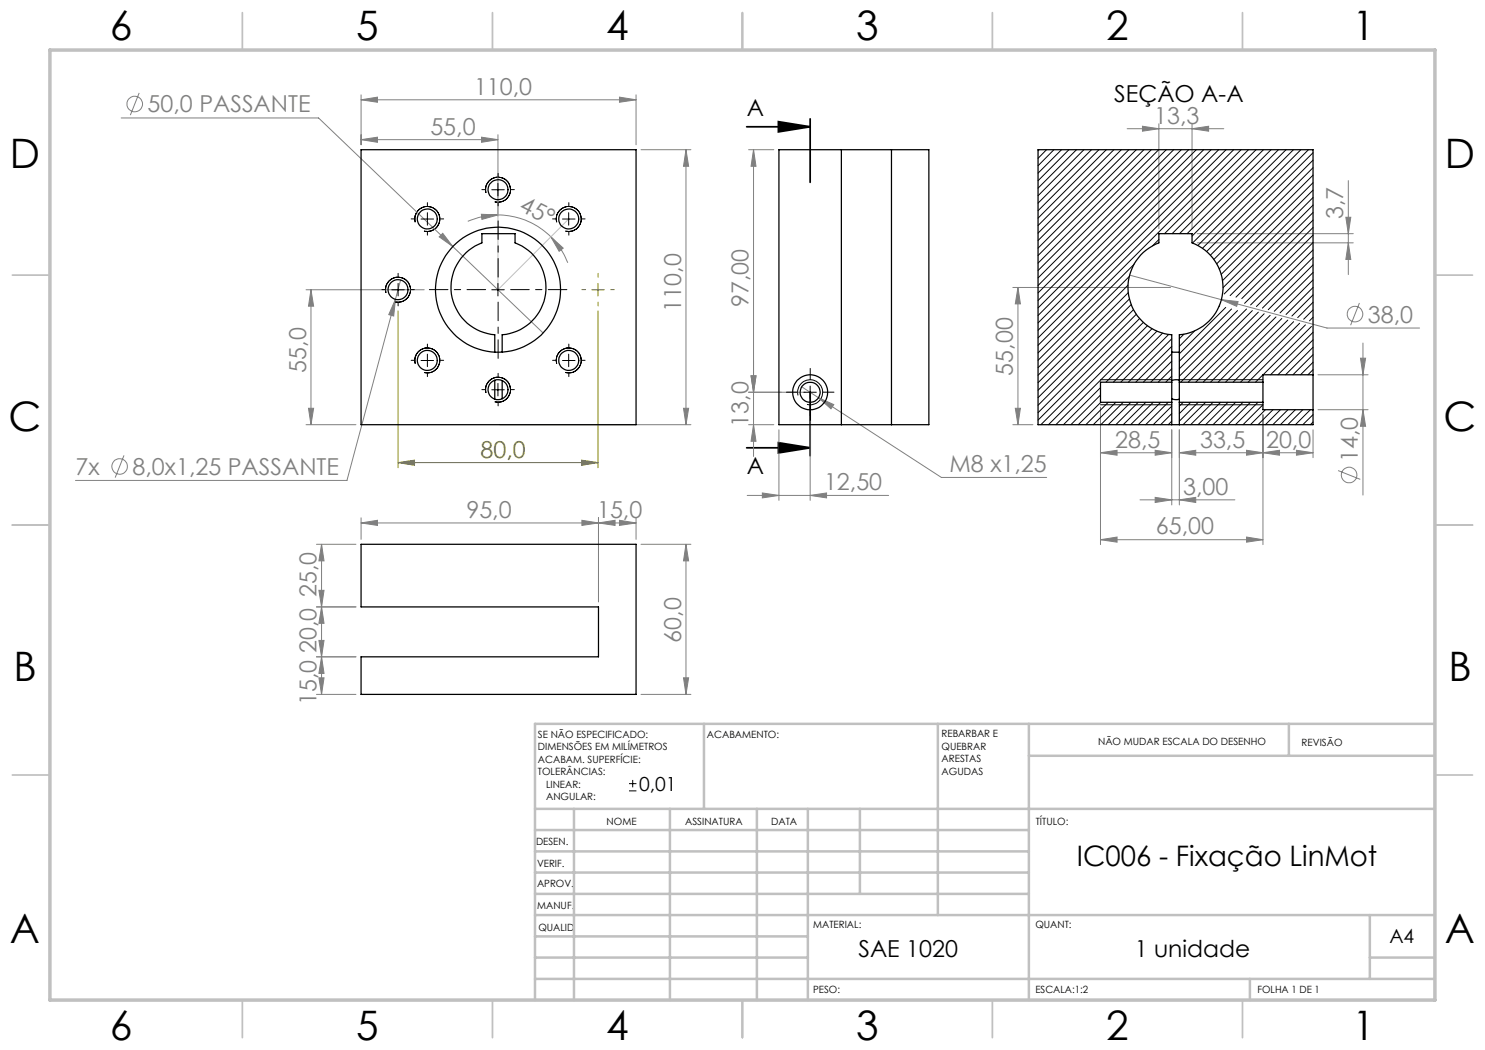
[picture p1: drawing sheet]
<svg xmlns="http://www.w3.org/2000/svg" width="297mm" height="210mm" viewBox="0 0 297 210" stroke-linecap="round" stroke-linejoin="round" font-family="sans-serif">
<g fill="none" stroke="#808080" stroke-width=".2">
<path d="M27.8 18.6l-1.7 4.4M72.2 20l3.3-.6v1.1zM72.2 19v10M72.2 20h55M123.9 19.4l3.3 .6-3.3 .5zM127.2 19v10M24.2 23.6h39.5l44.9 43M72.2 27.9l3.3-.5v1.1zM72.2 27.9h27.4M96.3 27.4l3.3 .5-3.3 .6zM99.6 26.9v16.3M128.2 29.9h10"/>
<path d="M137.2 29.9l.5 3.4h-1zM137.2 29.9v55M149.7 29.9h5.1M150.7 29.9v61.4M150.7 29.9l.5 3.4h-1zM225.4 25.7h19.4M228.5 25.3l3.3 .4-3.3 .5zM231.8 24.8v20.9M238.4 25.7l3.3-.4v.9zM238.4 24.8v20.9M269.7 36.1v18.8M61.2 58h23.6"/>
<path d="M62.2 58l.5 3.2h-1zM62.2 58v26.9M79.1 59.9l-.4 3.3-.9-.3zM80.1 56l-10.7 40.1h-54.3M87.8 47.4l.7-.7 2.1 2.6zM96.3 42.9l3.3 .1-3.2 .9zM99.6 43a14.9 14.9 0 0 1 10.6 4.4M99.6 43a15.9 15.9 0 0 0-6 1.3M110.2 47.4l2.4 2.2-.8 .7zM110.2 47.4a15.5 15.5 0 0 1 3.4 5.2M202.6 57.5h31.5M203.6 57.5l.5 3.3h-1z"/>
<path d="M203.6 57.5v27.4M225.9 55l18.4 4.9M239.4 48.6h31.3M239.4 46.7h31.3M244.3 59.9l3.3 .4-.3 1zM244.3 59.9l21.1 5.7h18.5M269.2 43.5h1l-.5 3.2zM269.7 48.6l.5 3.3h-1zM149.7 78.4h11.3M150.2 75.2h1l-.5 3.2zM160.3 77.4l3.4 2.1M163.7 79.5l3.1 1.4-.6 .9z"/>
<path d="M163.7 79.5l24.6 16h21M263.6 75h10M271.9 60.6l-1.8 4.4M272.1 71.6h1l-.5 3.4zM272.6 68.6v30.4M24.8 91.1l-1.8 4.4M61.2 84.9h10M61.7 81.7h1l-.5 3.2zM99.9 84.9h38.3M136.7 81.7h1l-.5 3.2zM149.4 99.1h28.3M149.7 84.9h5.1"/>
<path d="M150.7 84.9l.5 3.4h-1zM152.5 98.6l3.3 .5-3.3 .5zM155.8 86v14.1M162 99.1l3.3-.5v1zM162 84.2v15.9M202.6 84.9h4M203.1 81.7h1l-.5 3.2zM220.1 90.5l3.3-.4v.9zM220.1 81.4v27.5M220.1 90.5h14.3M228 100h19M231 99.5l3.4 .5-3.4 .5z"/>
<path d="M231 90.1l3.4 .4-3.4 .5zM234.4 86v15M235.9 100l3.2-.5v1zM235.9 90.5l3.2-.4v.9zM235.9 90.5h26.7M235.9 86v15M249.3 90.1l3.3 .4-3.3 .5zM252.6 90.5l3.3-.4v.9zM252.6 83v25.9M259.3 90.1l3.3 .4-3.3 .5zM262.6 86v5.5M263.6 81.9h10"/>
<path d="M267.6 94.1l4.5 1.8M272.6 81.9l.5 3.4h-1zM63.3 108.9h7.9M63.8 118.1h1l-.5 3.3zM64.3 108.9v30M64.3 108.9l.5 3.3h-1zM72.2 104.6l3.3-.5v1zM72.2 103.6v4.3M72.2 104.6h55M116.4 104.1l3.3 .5-3.3 .5zM119.7 104.6l3.3-.5v1zM119.7 103.6v16.8"/>
<path d="M123.9 104.1l3.3 .5-3.3 .5zM127.2 103.6v4.3M128.2 108.9h10M137.2 108.9v30M137.2 108.9l.5 3.3h-1zM220.1 107.9l3.3-.5v1zM220.1 107.9h32.5M249.3 107.4l3.3 .5-3.3 .5zM63.3 131.4h7.9M63.3 121.4h7.9M63.3 138.9h7.9M63.8 128.1h1l-.5 3.3z"/>
<path d="M63.8 135.6h1l-.5 3.3zM64.3 121.4l.5 3.3h-1zM64.3 131.4l.5 3.3h-1zM128.2 138.9h10M136.7 135.6h1l-.5 3.3z"/>
<circle cx="27" cy="20.8" r="1.55"/>
<circle cx="271" cy="62.8" r="1.55"/>
<circle cx="23.9" cy="93.3" r="1.55"/>
<circle cx="269.8" cy="95" r="1.55"/>
</g>
<g fill="none" stroke="#000" stroke-width=".2">
<path d="M97.2 38.6a2.5 2.5 0 0 1 2.2-3.2 2.5 2.5 0 0 1 2.7 2.8 2.5 2.5 0 0 1-3.1 2.1M98.4 38h2.5M99.6 36.7v2.5M77.2 58.6a2.5 2.5 0 0 1 2.2-3.2 2.5 2.5 0 0 1 2.7 2.8 2.5 2.5 0 0 1-3.1 2.2M78.4 58h2.5M79.6 56.7v2.5M83 44.4a2.5 2.5 0 0 1 2.2-3.1 2.5 2.5 0 0 1 2.7 2.7 2.5 2.5 0 0 1-3.1 2.2M84.2 43.8h2.5M85.5 42.5v2.5M98.4 58h2.5M99.6 56.7v2.5M111.3 44.4a2.49 2.49 0 0 1 2.2-3.1 2.49 2.49 0 0 1 2.7 2.7 2.49 2.49 0 0 1-3.1 2.2"/>
<path d="M112.5 43.8h2.5M113.7 42.5v2.5M83 72.7a2.51 2.51 0 0 1 2.2-3.1 2.51 2.51 0 0 1 2.8 2.7 2.51 2.51 0 0 1-3.2 2.2M84.2 72.1h2.5M85.5 70.8v2.5M97.2 78.6a2.5 2.5 0 0 1 2.2-3.1 2.5 2.5 0 0 1 2.7 2.7 2.5 2.5 0 0 1-3.1 2.2M98.4 78h2.5M99.6 76.7v2.5M111.3 72.7a2.5 2.5 0 0 1 2.2-3.1 2.5 2.5 0 0 1 2.7 2.7 2.5 2.5 0 0 1-3.1 2.2M112.5 72.1h2.5M113.7 70.8v2.5M159.6 79.1a2.51 2.51 0 0 1 2.2-3.1 2.51 2.51 0 0 1 2.7 2.7 2.51 2.51 0 0 1-3.1 2.2"/>
<path d="M160.8 78.4h2.5M162 77.2v2.5M220.1 75.9h14.3M235.9 75.9h16.7M220.1 81h14.3M235.9 81h16.7M125.8 158.2h1.5M125.8 156.7h1.5M126.5 156v1.5"/>
</g>
<path d="M149.3 25.4h12.7M155.7 24.3l6.3 1.1-6.3 1zM162 23.8v12.7M162 78.4v12.7M149.3 89.6h12.7M155.7 88.5l6.3 1.1-6.3 1z" fill="none" stroke="#000" stroke-width=".35"/>
<path d="M118.4 58h2.5M119.6 56.7v2.5M79.6 62.2v31.3M119.6 62.2v31.3M79.6 92.5l3.3-.5v1.1zM79.6 92.5h40M116.3 92l3.3 .5-3.3 .6z" fill="none" stroke="#808000" stroke-width=".2"/>
<path d="M99.6 38v20l14.1-14.2" fill="none" stroke="#c0c0c0" stroke-width=".2"/>
<g fill="none" stroke="#c0c0c0" stroke-width=".35">
<path d="M48.5 2.5v7.5M98.5 2.5v7.5M148.5 2.5v7.5M198.5 2.5v7.5M248.5 2.5v7.5M2.5 55h7.5M287 55h7.5M2.5 105h7.5M287 105h7.5M2.5 155h7.5M287 155h7.5M48.5 200v7.5"/>
<path d="M98.5 200v7.5M148.5 200v7.5M198.5 200v7.5M248.5 200v7.5"/>
</g>
<g fill="none" stroke="#c0c0c0" stroke-width=".5">
<path d="M140.8 144.8v17M187.6 144.8v38.2M205.8 144.8v55.2M205.8 151.2h81.2M257.8 144.8v6.4M287 144.8h-180v55.2M107 161.8h180M107 178.8h98.8M107 174.5h98.8M107 170.3h98.8M107 166h98.8M114.8 161.8v38.2"/>
<path d="M134 161.8v38.2M151.4 161.8v38.2M161.6 161.8v38.2M172 161.8v17M107 195.8h180M107 191.5h54.6M107 187.3h54.6M107 183h180M250 195.8v4.2M274 191.5h13M274 183v12.8"/>
</g>
<path d="M10 10h277v190h-277z" fill="none" stroke="#c0c0c0" stroke-width=".7"/>
<path d="M97.1 57.9h-11.2M99.6 55.4v-11.2M102.1 57.9h11.3M99.6 60.4v11.3" fill="none" stroke="#000" stroke-width=".2" stroke-dasharray="15.2 1.3 1.3 1.3" stroke-dashoffset="11.5"/>
<g fill="none" stroke="#000" stroke-width=".2" stroke-dasharray="15.2 1.3 1.3 1.3">
<path d="M97.1 37.9h-.7M99.6 35.4v-.7M102.1 37.9h.8M77.1 57.9h-.7M79.6 55.4v-.7M82.1 57.9h.8M83 43.8h-.8M85.5 41.3v-.8M85.5 46.3v.7M88 43.8h.7M99.6 40.4v.8M111.3 43.8h-.8"/>
<path d="M113.8 41.3v-.8M113.8 46.3v.7M116.3 43.8h.7M79.6 60.4v.8M83 72.1h-.8M85.5 69.6v-.8M85.5 74.6v.7M88 72.1h.7M97.1 77.9h-.7M99.6 75.4v-.7M102.1 77.9h.8M111.3 72.1h-.8"/>
<path d="M113.8 69.6v-.8M113.8 74.6v.7M116.3 72.1h.7M159.5 78.4h-2.2M162 75.9v-2.2M164.5 78.4h2.3M99.6 80.4v.8M162 80.9v2.3"/>
</g>
<path d="M117.1 57.9h-.7M119.6 55.4v-.7M122.1 57.9h.8M119.6 60.4v.8" fill="none" stroke="#808000" stroke-width=".2" stroke-dasharray="15.2 1.3 1.3 1.3"/>
<path d="M155.7 24.3l6.3 1.1-6.3 1zM155.7 88.5l6.3 1.1-6.3 1z" fill="#000"/>
<path d="M110.2 47.4l2.4 2.2-.8 .7zM96.3 42.9l3.3 .1-3.2 .9z" fill="#808080"/>
<path d="M79.6 92.5l3.3-.5v1.1zM116.3 92l3.3 .5-3.3 .6z" fill="#808000"/>
<g fill="#808080">
<path d="M238.4 25.7l3.3-.4v.9zM228.5 25.3l3.3 .4-3.3 .5z"/>
<path d="M88.5 46.7l-.7 .7 2.8 1.9zM79.1 59.9l-1.3 3 .9 .3zM163.7 79.5l2.5 2.3 .6-.9zM72.2 104.6l3.3-.5v1zM116.4 104.1l3.3 .5-3.3 .5zM119.7 104.6l3.3-.5v1zM123.9 104.1l3.3 .5-3.3 .5zM244.3 59.9l3 1.4 .3-1zM220.1 107.9l3.3-.5v1zM249.3 107.4l3.3 .5-3.3 .5z"/>
<path d="M220.1 90.5l3.3-.4v.9zM231 90.1l3.4 .4-3.4 .5z"/>
<path d="M231 99.5l3.4 .5-3.4 .5zM235.9 100l3.2-.5v1z"/>
<path d="M123.9 19.4l3.3 .6-3.3 .5zM72.2 20l3.3-.6v1.1zM96.3 27.4l3.3 .5-3.3 .6zM72.2 27.9l3.3-.5v1.1z"/>
<path d="M269.7 48.6l.5 3.3h-1zM269.2 43.5h1l-.5 3.2z"/>
<path d="M63.8 128.1h1l-.5 3.3zM64.3 121.4l.5 3.3h-1z"/>
<path d="M150.2 75.2h1l-.5 3.2zM150.7 29.9l.5 3.4h-1zM136.7 135.6h1l-.5 3.3zM137.2 108.9l.5 3.3h-1zM63.8 118.1h1l-.5 3.3zM64.3 108.9l.5 3.3h-1zM63.8 135.6h1l-.5 3.3zM64.3 131.4l.5 3.3h-1z"/>
<path d="M137.2 29.9l.5 3.4h-1zM136.7 81.7h1l-.5 3.2zM62.2 58l.5 3.2h-1zM61.7 81.7h1l-.5 3.2zM150.2 75.2h1l-.5 3.2zM150.7 84.9l.5 3.4h-1zM272.1 71.6h1l-.5 3.4zM272.6 81.9l.5 3.4h-1zM203.6 57.5l.5 3.3h-1zM203.1 81.7h1l-.5 3.2z"/>
<path d="M152.5 98.6l3.3 .5-3.3 .5zM162 99.1l3.3-.5v1zM235.9 90.5l3.2-.4v.9zM249.3 90.1l3.3 .4-3.3 .5zM252.6 90.5l3.3-.4v.9zM259.3 90.1l3.3 .4-3.3 .5z"/>
</g>
<g fill="none" stroke="#000" stroke-width=".25">
<path d="M72.2 29.9h55v55h-55zM155.8 29.9h30v55h-30zM168.3 29.9v55M178.3 29.9v55M99 76.1v3.7M100.4 70.4v-3.5a9.5 9.5 0 0 0 8.7-8.1 9.5 9.5 0 0 0-6.1-10.2v-1.9h-6.6v1.9a9.5 9.5 0 0 0-6.1 10.2 9.5 9.5 0 0 0 8.7 8.1v3.5M100.4 76.1v3.7M234.4 76.4v-9.5a9.5 9.5 0 0 1-8.7-8.1 9.5 9.5 0 0 1 6.1-10.2v-1.9h6.6v1.9a9.5 9.5 0 0 1 6.1 10.2 9.5 9.5 0 0 1-8.6 8.1v9.5M234.4 76.4v4.1M234.4 70.4h1.5M234.4 79.8l.7 .1 .8-.1M234.4 76.4h-14.3v4.1h14.3"/>
<path d="M235.9 76.4v4.1M235.9 76.1l-.8-.2-.7 .2M235.9 76.4h16.7M252.6 76.4v4.1M262.6 75v6.9M262.6 75v-45.1h-55v55h55v-3M262.6 75h-10v1.4M234.4 80.5v4.4M235.9 80.5h16.7M235.9 80.5v4.4M252.6 80.5v1.4h10M72.2 108.9h55v30h-55v-7.5h47.5v-10h-47.5z"/>
<circle cx="99.6" cy="37.9" r="1.99"/>
<circle cx="79.6" cy="57.9" r="1.99"/>
<circle cx="85.5" cy="43.8" r="1.99"/>
<circle cx="99.6" cy="58" r="12.5"/>
<circle cx="113.8" cy="43.8" r="1.99"/>
<circle cx="85.5" cy="72.1" r="1.99"/>
<circle cx="99.6" cy="77.9" r="1.99"/>
<circle cx="113.8" cy="72.1" r="1.99"/>
<circle cx="162" cy="78.5" r="2"/>
<circle cx="162" cy="78.4" r="3.5"/>
</g>
<g fill="none" stroke="#000" stroke-width=".2">
<path d="M207.8 29.9l-.2 .3M209.3 29.9l-1.7 1.8M210.8 29.9l-3.2 3.3M212.3 29.9l-4.7 4.7M213.8 29.9l-6.2 6.3M215.3 29.9l-7.7 7.7M216.8 29.9l-9.2 9.2M218.3 29.9l-10.7 10.7M219.8 29.9l-12.2 12.2M221.3 29.9l-13.7 13.7M222.8 29.9l-15.2 15.2M224.3 29.9l-16.7 16.7"/>
<path d="M225.8 29.9l-18.2 18.2M227.3 29.9l-19.7 19.7M228.8 29.9l-21.2 21.2M230.3 29.9l-22.7 22.7M231.7 29.9l-24.1 24.2M233.3 29.9l-25.7 25.7M234.7 29.9l-27.1 27.2M236.3 29.9l-28.7 28.7M237.7 29.9l-30.1 30.2M239.3 29.9l-31.7 31.7M240.7 29.9l-33.1 33.2M242.2 29.9l-34.6 34.7"/>
<path d="M243.7 29.9l-36.1 36.2M245.2 29.9l-37.6 37.7M246.7 29.9l-39.1 39.2M248.2 29.9l-40.6 40.7M249.7 29.9l-16.8 16.8M251.2 29.9l-16.8 16.8M252.7 29.9l-16.8 16.8M254.2 29.9l-16.8 16.8M255.7 29.9l-17.3 17.3M257.2 29.9l-18.7 18.7M258.7 29.9l-19.1 19.2M260.2 29.9l-19.7 19.8"/>
<path d="M261.7 29.9l-20.4 20.4M262.6 30.5l-20.5 20.5M262.6 32l-19.8 19.9M262.6 33.5l-19.3 19.3M262.6 35l-18.8 18.8M262.6 36.5l-18.4 18.4M262.6 38l-18.1 18.1M262.6 39.5l-18 18M225.6 57l-18 18.1M225.7 58.5l-18.1 18M225.8 55.3l-18.2 18.2M225.9 59.8l-18.3 18.3"/>
<path d="M226.8 52.9l-19.2 19.2M231.8 47.9l-1.3 1.3M262.6 54.5l-7.8 7.8M262.6 56l-6.6 6.6M262.6 57.5l-5.4 5.4M262.6 41l-17.8 17.8M262.6 44l-15.4 15.4M262.6 45.5l-14.2 14.2M262.6 47l-13.7 13.7M262.6 48.5l-12.5 12.5M262.6 50l-11.3 11.3M262.6 53l-9 8.9"/>
<path d="M262.6 59l-4.2 4.2M262.6 42.5l-16.6 16.6M262.6 51.5l-10.1 10.1M220.1 77.5l-7.4 7.4M220.1 79l-5.9 5.9M226.2 60.9l-18.6 18.6M226.7 61.9l-19.1 19.2M227.3 62.9l-19.7 19.6M227.9 63.7l-20.3 20.3M228.7 64.5l-20.5 20.4M229.5 65.1l-19.8 19.8M230.4 65.7l-19.2 19.2"/>
<path d="M231.4 66.2l-10.2 10.2M232.5 66.6l-9.8 9.8M233.8 66.9l-9.6 9.5M234.4 67.8l-8.7 8.6M234.4 69.3l-7.2 7.1M234.4 70.8l-5.7 5.6M234.4 72.2l-4.2 4.2M234.4 73.8l-2.8 2.6M234.4 75.2l-1.2 1.2M236.8 66.8l-.9 1M238.9 66.2l-3 3.1M243.9 61.2l-.1 .1"/>
<path d="M245.1 61.5l-9.2 9.3M246.3 61.8l-10.4 10.4M247.5 62.1l-11.6 11.7M249.3 61.8l-13.4 13.4M250.5 62.1l-14.4 14.3M251.7 62.4l-14.1 14M252.8 62.8l-13.7 13.6M254 63.1l-13.4 13.3M255.2 63.4l-13.1 13M256.4 63.7l-12.8 12.7M257.6 64l-12.5 12.4M258.7 64.3l-12.1 12.1"/>
<path d="M259.9 64.7l-11.8 11.7M261.1 65l-11.5 11.4M262.3 65.3l-11.2 11.1M262.6 60.5l-3.1 3M262.6 63.5l-.7 .7M262.6 66.5l-8.5 8.5M262.6 73.9l-1 1.1M262.6 62l-1.9 1.8M262.6 68l-7 7M262.6 69.5l-5.5 5.5M262.6 70.9l-4 4.1M262.6 72.5l-2.5 2.5"/>
<path d="M220.2 80.5l-4.5 4.4M221.7 80.5l-4.5 4.4M223.2 80.5l-4.5 4.4M224.6 80.5l-4.4 4.4M226.2 80.5l-4.5 4.4M227.6 80.5l-4.4 4.4M229.2 80.5l-4.6 4.4M230.6 80.5l-4.5 4.4M232.1 80.5l-4.5 4.4M233.6 80.5l-4.5 4.4M234.4 84.2l-.8 .7M234.4 81.2l-3.8 3.7"/>
<path d="M234.4 82.7l-2.3 2.2M236.6 80.5l-.7 .7M238.1 80.5l-2.2 2.2M239.6 80.5l-3.7 3.7M241.1 80.5l-4.5 4.4M242.6 80.5l-4.5 4.4M244.1 80.5l-4.5 4.4M245.6 80.5l-4.5 4.4M247.1 80.5l-4.5 4.4M248.6 80.5l-4.5 4.4M250.1 80.5l-4.5 4.4M251.6 80.5l-4.5 4.4"/>
<path d="M252.6 81l-4 3.9M253.1 81.9l-3 3M254.6 81.9l-3 3M256.1 81.9l-3 3M257.6 81.9l-3 3M259.1 81.9l-3 3M260.6 81.9l-3 3M262.1 81.9l-3 3M262.6 82.9l-2 2M262.6 84.4l-.5 .5"/>
</g>
<g font-size="8.1">
<text x="22" y="8">6</text>
<text x="71.2" y="8">5</text>
<text x="121.2" y="8">4</text>
<text x="171.3" y="8">3</text>
<text x="221.3" y="8">2</text>
<text x="270.5" y="8">1</text>
<text x="2" y="33.6">D</text>
<text x="289" y="33.6">D</text>
<text x="1.7" y="86.1">C</text>
<text x="288.7" y="86.1">C</text>
<text x="2.7" y="136.1">B</text>
<text x="289.7" y="136.1">B</text>
<text x="2" y="188.6">A</text>
<text x="289" y="188.6">A</text>
<text x="22" y="208">6</text>
<text x="71.2" y="208">5</text>
<text x="121.2" y="208">4</text>
<text x="171.3" y="208">3</text>
<text x="221.3" y="208">2</text>
<text x="270.5" y="208">1</text>
</g>
<text font-size="5.6" x="215.4" y="173.1">IC006 - Fixação LinMot</text>
<g font-size="4.7" fill="#808080">
<text x="29.5" y="22.5">50,0 PASSANTE</text>
<text x="94.8" y="18.9">110,0</text>
<text x="86.1" y="26.9">55,0</text>
<text x="230.8" y="24.7">13,3</text>
<text x="103.6" y="42.1" transform="rotate(27 103.6 42.1)">45°</text>
<text x="268.7" y="43.9" transform="rotate(-90 268.7 43.9)">3,7</text>
<text x="136.2" y="62.3" transform="rotate(-90 136.2 62.3)">110,0</text>
<text x="149.7" y="61.4" transform="rotate(-90 149.7 61.4)">97,00</text>
<text x="273.6" y="64.5">38,0</text>
<text x="61.2" y="74.6" transform="rotate(-90 61.2 74.6)">55,0</text>
<text x="202.6" y="75.1" transform="rotate(-90 202.6 75.1)">55,00</text>
<text x="149.7" y="85.3" transform="rotate(-90 149.7 85.3)">13,0</text>
<text x="223" y="89.5">28,5</text>
<text x="240" y="89.5">33,5</text>
<text x="253.2" y="89.5">20,0</text>
<text x="15.1" y="95">7x</text>
<text x="26.5" y="95">8,0x1,25 PASSANTE</text>
<text x="189.9" y="94.5">M8 x1,25</text>
<text x="271.6" y="92.4" transform="rotate(-90 271.6 92.4)">14,0</text>
<text x="164.8" y="98.1">12,50</text>
<text x="236.6" y="98.9">3,00</text>
<text x="93.3" y="103.5">95,0</text>
<text x="119.4" y="103.5">15,0</text>
<text x="231.2" y="106.9">65,00</text>
<text x="63.3" y="119.4" transform="rotate(-90 63.3 119.4)">25,0</text>
<text x="63.3" y="130.7" transform="rotate(-90 63.3 130.7)">20,0</text>
<text x="136.2" y="128.5" transform="rotate(-90 136.2 128.5)">60,0</text>
<text x="63.3" y="141" transform="rotate(-90 63.3 141)">15,0</text>
</g>
<g font-size="4.7">
<text x="149.3" y="23.3">A</text>
<text x="222.8" y="20.4">SEÇÃO A-A</text>
<text x="149.3" y="94.9">A</text>
<text x="171.7" y="191.4">SAE 1020</text>
<text x="226.9" y="191.4">1 unidade</text>
</g>
<text font-size="4.7" fill="#808000" x="96.1" y="91.5">80,0</text>
<g font-size="3.9">
<text x="127.8" y="158.2">0,01</text>
<text x="277.9" y="188.5">A4</text>
</g>
<g font-size="2">
<text x="107.6" y="147.6">SE NÃO ESPECIFICADO:</text>
<text x="141.4" y="147.6">ACABAMENTO:</text>
<text x="188.3" y="147.5">REBARBAR E</text>
<text x="188.3" y="150">QUEBRAR</text>
<text x="219.6" y="149">NÃO MUDAR ESCALA DO DESENHO</text>
<text x="260.3" y="149.2">REVISÃO</text>
<text x="107.6" y="150.1">DIMENSÕES EM MILÍMETROS</text>
<text x="107.6" y="152.6">ACABAM. SUPERFÍCIE:</text>
<text x="107.6" y="155.1">TOLERÂNCIAS:</text>
<text x="188.3" y="152.5">ARESTAS</text>
<text x="188.3" y="155">AGUDAS</text>
<text x="109.2" y="157.6">LINEAR:</text>
<text x="109.2" y="160.1">ANGULAR:</text>
<text x="121.3" y="165">NOME</text>
<text x="137" y="164.9">ASSINATURA</text>
<text x="154.2" y="164.9">DATA</text>
<text x="207.2" y="164.9">TÍTULO:</text>
<text x="107.2" y="169.1">DESEN.</text>
<text x="107.4" y="173.3">VERIF.</text>
<text x="107.4" y="177.4">APROV.</text>
<text x="107.5" y="181.8">MANUF.</text>
<text x="162.7" y="185.5">MATERIAL:</text>
<text x="207.1" y="185.5">QUANT:</text>
<text x="107.7" y="186.1">QUALID</text>
<text x="162.6" y="198.5">PESO:</text>
<text x="207.1" y="198.6">ESCALA:1:2</text>
<text x="251.5" y="198.6">FOLHA 1 DE 1</text>
</g>
</svg>
